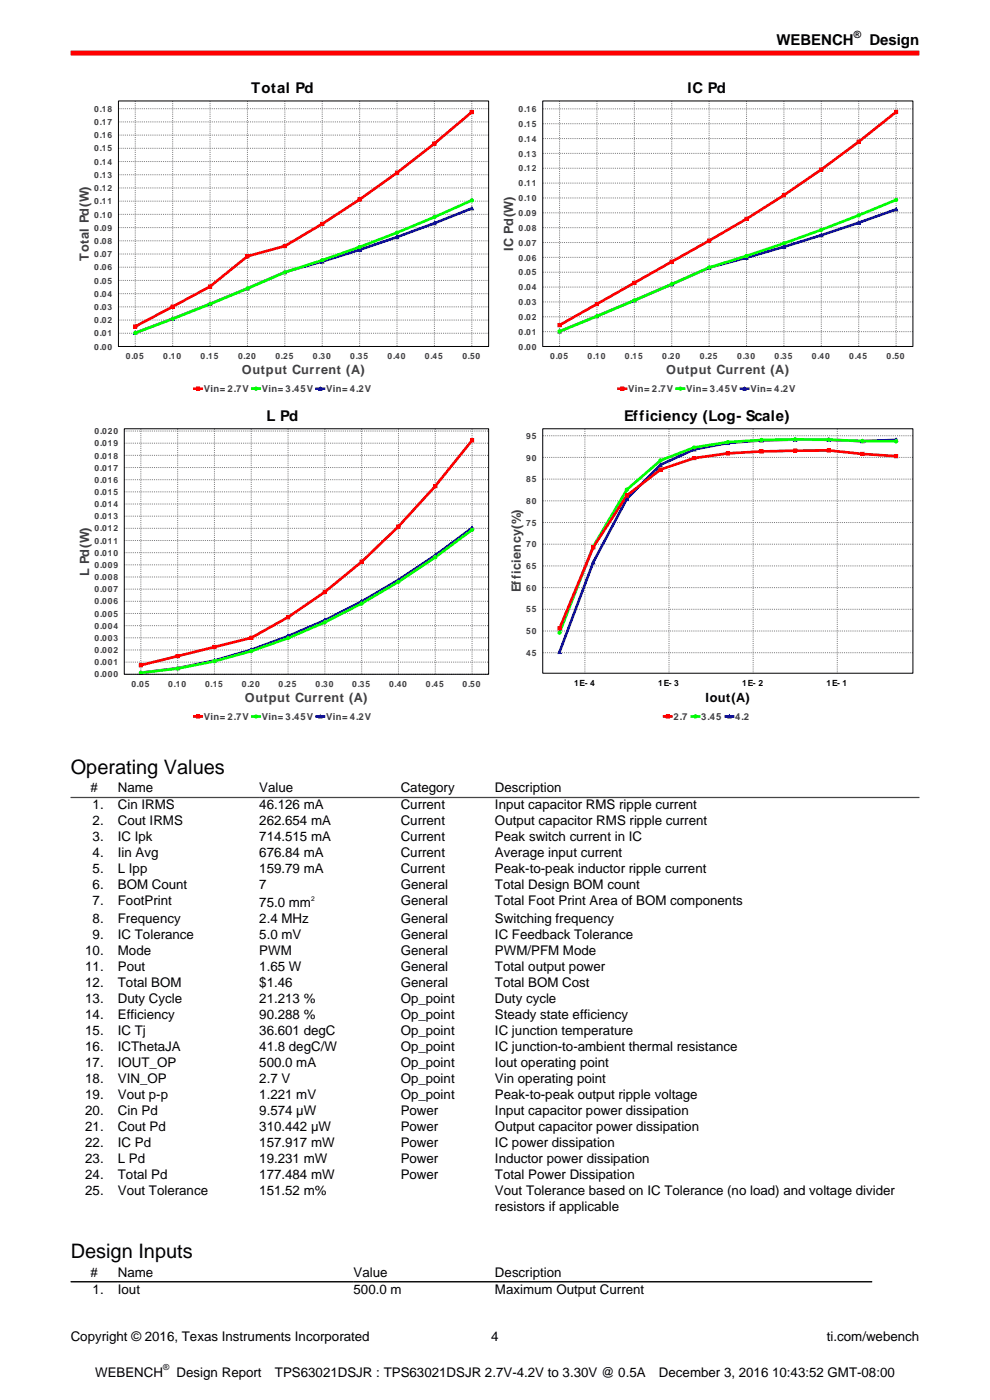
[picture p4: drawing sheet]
<svg xmlns="http://www.w3.org/2000/svg" width="210mm" height="297mm" viewBox="0 0 210 297" stroke-linecap="round" stroke-linejoin="round" font-family="sans-serif">
<path d="M15 11.3h180" fill="none" stroke="#f00" stroke-width="1.1" stroke-linecap="butt"/>
<g fill="#fff">
<path d="M15 16.6h90v67.5h-90z"/>
<path d="M40.9 80.9h38.2v3.1h-38.2z"/>
</g>
<path d="M41.2 82.5h1.6" fill="none" stroke="#f00" stroke-width=".56"/>
<path d="M41.7 82.1h.6v.7h-.6z" fill="#f00"/>
<path d="M41.7 82.1h.6v.7h-.6z" fill="none" stroke="#f00" stroke-width=".21"/>
<path d="M53.5 82.5h1.6" fill="none" stroke="#0f0" stroke-width=".56"/>
<circle cx="54.3" cy="82.5" r=".34" fill="#0f0"/>
<circle cx="54.3" cy="82.5" r=".34" fill="none" stroke="#0f0" stroke-width=".21"/>
<path d="M67.2 82.5h1.5" fill="none" stroke="#00f" stroke-width=".56"/>
<path d="M67.9 82.1l.4 .7h-.7z" fill="#00f"/>
<path d="M67.9 82.1l.4 .7h-.7z" fill="none" stroke="#00f" stroke-width=".21"/>
<path d="M25.1 21.4h78.5v52.1h-78.5z" fill="#fff"/>
<g fill="none" stroke="#808080" stroke-width=".21" stroke-dasharray=".2 .2" stroke-linecap="butt">
<path d="M25.1 39.9h78.5M25.1 37.1h78.5M25.1 34.3h78.5M25.1 31.5h78.5M25.1 28.7h78.5M25.1 25.9h78.5M25.1 23.1h78.5M28.7 21.4v52.1M36.6 21.4v52.1M44.6 21.4v52.1M52.5 21.4v52.1M60.4 21.4v52.1"/>
<path d="M68.4 21.4v52.1M76.3 21.4v52.1M84.2 21.4v52.1M92.1 21.4v52.1M100.1 21.4v52.1M25.1 59.5h78.5M25.1 56.7h78.5M25.1 53.9h78.5M25.1 51.1h78.5M25.1 48.3h78.5M25.1 45.5h78.5M25.1 42.7h78.5"/>
<path d="M25.1 73.5h78.5M25.1 70.7h78.5M25.1 67.9h78.5M25.1 65.1h78.5M25.1 62.3h78.5"/>
</g>
<path d="M100.1 44.2a331.9 331.9 0 0 1-39.7 13.5 527.7 527.7 0 0 1-31.7 12.9" fill="none" stroke="#00f" stroke-width=".56"/>
<path d="M100.1 42.5a314.6 314.6 0 0 1-39.7 15.3 522.2 522.2 0 0 1-31.7 12.8" fill="none" stroke="#0f0" stroke-width=".56"/>
<path d="M100.1 23.8a237.1 237.1 0 0 1-39.7 28.4l-7.9 2.2-7.9 6.4-15.9 8.5" fill="none" stroke="#f00" stroke-width=".56"/>
<path d="M28.7 70.3l.3 .7h-.6z" fill="#00f"/>
<path d="M28.7 70.3l.3 .7h-.6z" fill="none" stroke="#00f" stroke-width=".21"/>
<path d="M36.6 67.3l.4 .7h-.7z" fill="#00f"/>
<path d="M36.6 67.3l.4 .7h-.7z" fill="none" stroke="#00f" stroke-width=".21"/>
<path d="M44.6 64.1l.3 .7h-.7z" fill="#00f"/>
<path d="M44.6 64.1l.3 .7h-.7z" fill="none" stroke="#00f" stroke-width=".21"/>
<path d="M52.5 60.8l.3 .7h-.6z" fill="#00f"/>
<path d="M52.5 60.8l.3 .7h-.6z" fill="none" stroke="#00f" stroke-width=".21"/>
<path d="M60.4 57.4l.4 .7h-.7z" fill="#00f"/>
<path d="M60.4 57.4l.4 .7h-.7z" fill="none" stroke="#00f" stroke-width=".21"/>
<path d="M68.4 55.1l.3 .7h-.7z" fill="#00f"/>
<path d="M68.4 55.1l.3 .7h-.7z" fill="none" stroke="#00f" stroke-width=".21"/>
<path d="M76.3 52.7l.3 .6h-.7z" fill="#00f"/>
<path d="M76.3 52.7l.3 .6h-.7z" fill="none" stroke="#00f" stroke-width=".21"/>
<path d="M84.2 50l.4 .6h-.7z" fill="#00f"/>
<path d="M84.2 50l.4 .6h-.7z" fill="none" stroke="#00f" stroke-width=".21"/>
<path d="M92.1 47l.4 .7h-.7z" fill="#00f"/>
<path d="M92.1 47l.4 .7h-.7z" fill="none" stroke="#00f" stroke-width=".21"/>
<path d="M100.1 43.9l.3 .6h-.7z" fill="#00f"/>
<path d="M100.1 43.9l.3 .6h-.7z" fill="none" stroke="#00f" stroke-width=".21"/>
<circle cx="28.7" cy="70.6" r=".34" fill="#0f0"/>
<circle cx="28.7" cy="70.6" r=".34" fill="none" stroke="#0f0" stroke-width=".21"/>
<circle cx="36.6" cy="67.6" r=".34" fill="#0f0"/>
<circle cx="36.6" cy="67.6" r=".34" fill="none" stroke="#0f0" stroke-width=".21"/>
<circle cx="44.6" cy="64.5" r=".34" fill="#0f0"/>
<circle cx="44.6" cy="64.5" r=".34" fill="none" stroke="#0f0" stroke-width=".21"/>
<circle cx="52.5" cy="61.2" r=".34" fill="#0f0"/>
<circle cx="52.5" cy="61.2" r=".34" fill="none" stroke="#0f0" stroke-width=".21"/>
<circle cx="60.4" cy="57.8" r=".34" fill="#0f0"/>
<circle cx="60.4" cy="57.8" r=".34" fill="none" stroke="#0f0" stroke-width=".21"/>
<circle cx="68.4" cy="55.2" r=".34" fill="#0f0"/>
<circle cx="68.4" cy="55.2" r=".34" fill="none" stroke="#0f0" stroke-width=".21"/>
<circle cx="76.3" cy="52.4" r=".34" fill="#0f0"/>
<circle cx="76.3" cy="52.4" r=".34" fill="none" stroke="#0f0" stroke-width=".21"/>
<circle cx="84.2" cy="49.4" r=".34" fill="#0f0"/>
<circle cx="84.2" cy="49.4" r=".34" fill="none" stroke="#0f0" stroke-width=".21"/>
<circle cx="92.1" cy="46.1" r=".34" fill="#0f0"/>
<circle cx="92.1" cy="46.1" r=".34" fill="none" stroke="#0f0" stroke-width=".21"/>
<circle cx="100.1" cy="42.5" r=".34" fill="#0f0"/>
<circle cx="100.1" cy="42.5" r=".34" fill="none" stroke="#0f0" stroke-width=".21"/>
<path d="M28.4 68.9h.6v.7h-.6z" fill="#f00"/>
<path d="M28.4 68.9h.6v.7h-.6z" fill="none" stroke="#f00" stroke-width=".21"/>
<path d="M36.3 64.7h.7v.7h-.7z" fill="#f00"/>
<path d="M36.3 64.7h.7v.7h-.7z" fill="none" stroke="#f00" stroke-width=".21"/>
<path d="M44.2 60.4h.7v.7h-.7z" fill="#f00"/>
<path d="M44.2 60.4h.7v.7h-.7z" fill="none" stroke="#f00" stroke-width=".21"/>
<path d="M52.2 54h.6v.7h-.6z" fill="#f00"/>
<path d="M52.2 54h.6v.7h-.6z" fill="none" stroke="#f00" stroke-width=".21"/>
<path d="M60.1 51.9h.7v.6h-.7z" fill="#f00"/>
<path d="M60.1 51.9h.7v.6h-.7z" fill="none" stroke="#f00" stroke-width=".21"/>
<path d="M68 47.2h.7v.6h-.7z" fill="#f00"/>
<path d="M68 47.2h.7v.6h-.7z" fill="none" stroke="#f00" stroke-width=".21"/>
<path d="M75.9 42h.7v.7h-.7z" fill="#f00"/>
<path d="M75.9 42h.7v.7h-.7z" fill="none" stroke="#f00" stroke-width=".21"/>
<path d="M83.9 36.3h.7v.7h-.7z" fill="#f00"/>
<path d="M83.9 36.3h.7v.7h-.7z" fill="none" stroke="#f00" stroke-width=".21"/>
<path d="M91.8 30.1h.7v.7h-.7z" fill="#f00"/>
<path d="M91.8 30.1h.7v.7h-.7z" fill="none" stroke="#f00" stroke-width=".21"/>
<path d="M99.7 23.4h.7v.7h-.7z" fill="#f00"/>
<path d="M99.7 23.4h.7v.7h-.7z" fill="none" stroke="#f00" stroke-width=".21"/>
<path d="M25.1 21.4h78.5v52.1h-78.5z" fill="none" stroke="#000" stroke-width=".21"/>
<g fill="#fff">
<path d="M105 16.6h90v67.5h-90z"/>
<path d="M130.9 80.9h38.2v3.1h-38.2z"/>
</g>
<path d="M131.2 82.5h1.6" fill="none" stroke="#f00" stroke-width=".56"/>
<path d="M131.7 82.1h.6v.7h-.6z" fill="#f00"/>
<path d="M131.7 82.1h.6v.7h-.6z" fill="none" stroke="#f00" stroke-width=".21"/>
<path d="M143.5 82.5h1.6" fill="none" stroke="#0f0" stroke-width=".56"/>
<circle cx="144.3" cy="82.5" r=".34" fill="#0f0"/>
<circle cx="144.3" cy="82.5" r=".34" fill="none" stroke="#0f0" stroke-width=".21"/>
<path d="M157.2 82.5h1.5" fill="none" stroke="#00f" stroke-width=".56"/>
<path d="M157.9 82.1l.4 .7h-.7z" fill="#00f"/>
<path d="M157.9 82.1l.4 .7h-.7z" fill="none" stroke="#00f" stroke-width=".21"/>
<path d="M115.1 21.4h78.5v52.1h-78.5z" fill="#fff"/>
<g fill="none" stroke="#808080" stroke-width=".21" stroke-dasharray=".2 .2" stroke-linecap="butt">
<path d="M115.1 38.8h78.5M115.1 35.7h78.5M115.1 32.5h78.5M115.1 29.4h78.5M115.1 26.2h78.5M115.1 23.1h78.5M118.7 21.4v52.1M126.6 21.4v52.1M134.6 21.4v52.1M142.5 21.4v52.1M150.4 21.4v52.1M158.4 21.4v52.1"/>
<path d="M166.3 21.4v52.1M174.2 21.4v52.1M182.1 21.4v52.1M190.1 21.4v52.1M115.1 57.8h78.5M115.1 54.6h78.5M115.1 51.4h78.5M115.1 48.3h78.5M115.1 45.1h78.5M115.1 42h78.5M115.1 73.5h78.5M115.1 70.4h78.5"/>
<path d="M115.1 67.2h78.5M115.1 64.1h78.5M115.1 60.9h78.5"/>
</g>
<path d="M190.1 44.4a411.4 411.4 0 0 1-39.7 12.4 876 876 0 0 1-31.7 13.5" fill="none" stroke="#00f" stroke-width=".56"/>
<path d="M190.1 42.4a372.8 372.8 0 0 1-39.7 14.4 805.4 805.4 0 0 1-31.7 13.5" fill="none" stroke="#0f0" stroke-width=".56"/>
<path d="M190.1 23.7a266 266 0 0 1-39.7 27.4l-31.7 17.9" fill="none" stroke="#f00" stroke-width=".56"/>
<path d="M118.7 70l.3 .6h-.6z" fill="#00f"/>
<path d="M118.7 70l.3 .6h-.6z" fill="none" stroke="#00f" stroke-width=".21"/>
<path d="M126.6 66.7l.4 .7h-.7z" fill="#00f"/>
<path d="M126.6 66.7l.4 .7h-.7z" fill="none" stroke="#00f" stroke-width=".21"/>
<path d="M134.6 63.4l.3 .7h-.7z" fill="#00f"/>
<path d="M134.6 63.4l.3 .7h-.7z" fill="none" stroke="#00f" stroke-width=".21"/>
<path d="M142.5 60l.3 .6h-.6z" fill="#00f"/>
<path d="M142.5 60l.3 .6h-.6z" fill="none" stroke="#00f" stroke-width=".21"/>
<path d="M150.4 56.4l.4 .7h-.7z" fill="#00f"/>
<path d="M150.4 56.4l.4 .7h-.7z" fill="none" stroke="#00f" stroke-width=".21"/>
<path d="M158.4 54.3l.3 .7h-.7z" fill="#00f"/>
<path d="M158.4 54.3l.3 .7h-.7z" fill="none" stroke="#00f" stroke-width=".21"/>
<path d="M166.3 52l.3 .7h-.7z" fill="#00f"/>
<path d="M166.3 52l.3 .7h-.7z" fill="none" stroke="#00f" stroke-width=".21"/>
<path d="M174.2 49.6l.4 .6h-.7z" fill="#00f"/>
<path d="M174.2 49.6l.4 .6h-.7z" fill="none" stroke="#00f" stroke-width=".21"/>
<path d="M182.1 46.9l.4 .7h-.7z" fill="#00f"/>
<path d="M182.1 46.9l.4 .7h-.7z" fill="none" stroke="#00f" stroke-width=".21"/>
<path d="M190.1 44.1l.3 .7h-.7z" fill="#00f"/>
<path d="M190.1 44.1l.3 .7h-.7z" fill="none" stroke="#00f" stroke-width=".21"/>
<circle cx="118.7" cy="70.3" r=".34" fill="#0f0"/>
<circle cx="118.7" cy="70.3" r=".34" fill="none" stroke="#0f0" stroke-width=".21"/>
<circle cx="126.6" cy="67.1" r=".34" fill="#0f0"/>
<circle cx="126.6" cy="67.1" r=".34" fill="none" stroke="#0f0" stroke-width=".21"/>
<circle cx="134.6" cy="63.7" r=".34" fill="#0f0"/>
<circle cx="134.6" cy="63.7" r=".34" fill="none" stroke="#0f0" stroke-width=".21"/>
<circle cx="142.5" cy="60.3" r=".34" fill="#0f0"/>
<circle cx="142.5" cy="60.3" r=".34" fill="none" stroke="#0f0" stroke-width=".21"/>
<circle cx="150.4" cy="56.8" r=".34" fill="#0f0"/>
<circle cx="150.4" cy="56.8" r=".34" fill="none" stroke="#0f0" stroke-width=".21"/>
<circle cx="158.4" cy="54.3" r=".34" fill="#0f0"/>
<circle cx="158.4" cy="54.3" r=".34" fill="none" stroke="#0f0" stroke-width=".21"/>
<circle cx="166.3" cy="51.6" r=".34" fill="#0f0"/>
<circle cx="166.3" cy="51.6" r=".34" fill="none" stroke="#0f0" stroke-width=".21"/>
<circle cx="174.2" cy="48.8" r=".34" fill="#0f0"/>
<circle cx="174.2" cy="48.8" r=".34" fill="none" stroke="#0f0" stroke-width=".21"/>
<circle cx="182.1" cy="45.7" r=".34" fill="#0f0"/>
<circle cx="182.1" cy="45.7" r=".34" fill="none" stroke="#0f0" stroke-width=".21"/>
<circle cx="190.1" cy="42.4" r=".34" fill="#0f0"/>
<circle cx="190.1" cy="42.4" r=".34" fill="none" stroke="#0f0" stroke-width=".21"/>
<path d="M118.4 68.6h.6v.7h-.6z" fill="#f00"/>
<path d="M118.4 68.6h.6v.7h-.6z" fill="none" stroke="#f00" stroke-width=".21"/>
<path d="M126.3 64.2h.7v.6h-.7z" fill="#f00"/>
<path d="M126.3 64.2h.7v.6h-.7z" fill="none" stroke="#f00" stroke-width=".21"/>
<path d="M134.2 59.7h.7v.6h-.7z" fill="#f00"/>
<path d="M134.2 59.7h.7v.6h-.7z" fill="none" stroke="#f00" stroke-width=".21"/>
<path d="M142.2 55.2h.6v.7h-.6z" fill="#f00"/>
<path d="M142.2 55.2h.6v.7h-.6z" fill="none" stroke="#f00" stroke-width=".21"/>
<path d="M150.1 50.7h.7v.7h-.7z" fill="#f00"/>
<path d="M150.1 50.7h.7v.7h-.7z" fill="none" stroke="#f00" stroke-width=".21"/>
<path d="M158 46.1h.7v.7h-.7z" fill="#f00"/>
<path d="M158 46.1h.7v.7h-.7z" fill="none" stroke="#f00" stroke-width=".21"/>
<path d="M165.9 41.1h.7v.6h-.7z" fill="#f00"/>
<path d="M165.9 41.1h.7v.6h-.7z" fill="none" stroke="#f00" stroke-width=".21"/>
<path d="M173.9 35.6h.7v.7h-.7z" fill="#f00"/>
<path d="M173.9 35.6h.7v.7h-.7z" fill="none" stroke="#f00" stroke-width=".21"/>
<path d="M181.8 29.7h.7v.7h-.7z" fill="#f00"/>
<path d="M181.8 29.7h.7v.7h-.7z" fill="none" stroke="#f00" stroke-width=".21"/>
<path d="M189.7 23.4h.7v.7h-.7z" fill="#f00"/>
<path d="M189.7 23.4h.7v.7h-.7z" fill="none" stroke="#f00" stroke-width=".21"/>
<path d="M115.1 21.4h78.5v52.1h-78.5z" fill="none" stroke="#000" stroke-width=".21"/>
<g fill="#fff">
<path d="M15 86.1h90v67.5h-90z"/>
<path d="M40.9 150.5h38.2v3h-38.2z"/>
</g>
<path d="M41.2 152h1.6" fill="none" stroke="#f00" stroke-width=".56"/>
<path d="M41.7 151.7h.6v.6h-.6z" fill="#f00"/>
<path d="M41.7 151.7h.6v.6h-.6z" fill="none" stroke="#f00" stroke-width=".21"/>
<path d="M53.5 152h1.6" fill="none" stroke="#0f0" stroke-width=".56"/>
<circle cx="54.3" cy="152" r=".34" fill="#0f0"/>
<circle cx="54.3" cy="152" r=".34" fill="none" stroke="#0f0" stroke-width=".21"/>
<path d="M67.2 152h1.5" fill="none" stroke="#00f" stroke-width=".56"/>
<path d="M67.9 151.7l.4 .6h-.7z" fill="#00f"/>
<path d="M67.9 151.7l.4 .6h-.7z" fill="none" stroke="#00f" stroke-width=".21"/>
<path d="M26.4 91h77.2v52h-77.2z" fill="#fff"/>
<g fill="none" stroke="#808080" stroke-width=".21" stroke-dasharray=".2 .2" stroke-linecap="butt">
<path d="M26.4 99.2h77.2M26.4 96.6h77.2M26.4 94h77.2M26.4 91.4h77.2M29.9 91v52M37.7 91v52M45.5 91v52M53.3 91v52M61.1 91v52M68.9 91v52M76.7 91v52M84.5 91v52"/>
<path d="M92.3 91v52M100.1 91v52M26.4 119.8h77.2M26.4 117.2h77.2M26.4 114.7h77.2M26.4 112.1h77.2M26.4 109.5h77.2M26.4 106.9h77.2M26.4 104.3h77.2M26.4 101.8h77.2M26.4 137.9h77.2M26.4 135.3h77.2"/>
<path d="M26.4 132.7h77.2M26.4 130.1h77.2M26.4 127.6h77.2M26.4 125h77.2M26.4 122.4h77.2M26.4 143h77.2M26.4 140.5h77.2"/>
</g>
<path d="M100.1 112a149.7 149.7 0 0 1-54.6 28.1l-7.8 1.6-7.8 1" fill="none" stroke="#00f" stroke-width=".56"/>
<path d="M100.1 112.4a148.6 148.6 0 0 1-46.8 25.7l-7.8 2.2-7.8 1.5-7.8 .9" fill="none" stroke="#0f0" stroke-width=".56"/>
<path d="M100.1 93.4a164.2 164.2 0 0 1-31.2 32.2l-7.8 5.3-7.8 4.4-23.4 5.8" fill="none" stroke="#f00" stroke-width=".56"/>
<path d="M29.9 142.4l.3 .7h-.7z" fill="#00f"/>
<path d="M29.9 142.4l.3 .7h-.7z" fill="none" stroke="#00f" stroke-width=".21"/>
<path d="M37.7 141.4l.3 .7h-.7z" fill="#00f"/>
<path d="M37.7 141.4l.3 .7h-.7z" fill="none" stroke="#00f" stroke-width=".21"/>
<path d="M45.5 139.8l.3 .7h-.6z" fill="#00f"/>
<path d="M45.5 139.8l.3 .7h-.6z" fill="none" stroke="#00f" stroke-width=".21"/>
<path d="M53.3 137.5l.3 .7h-.6z" fill="#00f"/>
<path d="M53.3 137.5l.3 .7h-.6z" fill="none" stroke="#00f" stroke-width=".21"/>
<path d="M61.1 134.6l.3 .7h-.6z" fill="#00f"/>
<path d="M61.1 134.6l.3 .7h-.6z" fill="none" stroke="#00f" stroke-width=".21"/>
<path d="M68.9 131.2l.3 .7h-.6z" fill="#00f"/>
<path d="M68.9 131.2l.3 .7h-.6z" fill="none" stroke="#00f" stroke-width=".21"/>
<path d="M76.7 127.3l.4 .6h-.7z" fill="#00f"/>
<path d="M76.7 127.3l.4 .6h-.7z" fill="none" stroke="#00f" stroke-width=".21"/>
<path d="M84.5 122.7l.4 .6h-.7z" fill="#00f"/>
<path d="M84.5 122.7l.4 .6h-.7z" fill="none" stroke="#00f" stroke-width=".21"/>
<path d="M92.3 117.5l.4 .6h-.7z" fill="#00f"/>
<path d="M92.3 117.5l.4 .6h-.7z" fill="none" stroke="#00f" stroke-width=".21"/>
<path d="M100.1 111.7l.4 .6h-.7z" fill="#00f"/>
<path d="M100.1 111.7l.4 .6h-.7z" fill="none" stroke="#00f" stroke-width=".21"/>
<circle cx="29.9" cy="142.7" r=".34" fill="#0f0"/>
<circle cx="29.9" cy="142.7" r=".34" fill="none" stroke="#0f0" stroke-width=".21"/>
<circle cx="37.7" cy="141.8" r=".34" fill="#0f0"/>
<circle cx="37.7" cy="141.8" r=".34" fill="none" stroke="#0f0" stroke-width=".21"/>
<circle cx="45.5" cy="140.3" r=".34" fill="#0f0"/>
<circle cx="45.5" cy="140.3" r=".34" fill="none" stroke="#0f0" stroke-width=".21"/>
<circle cx="53.3" cy="138.1" r=".34" fill="#0f0"/>
<circle cx="53.3" cy="138.1" r=".34" fill="none" stroke="#0f0" stroke-width=".21"/>
<circle cx="61.1" cy="135.4" r=".34" fill="#0f0"/>
<circle cx="61.1" cy="135.4" r=".34" fill="none" stroke="#0f0" stroke-width=".21"/>
<circle cx="68.9" cy="132" r=".34" fill="#0f0"/>
<circle cx="68.9" cy="132" r=".34" fill="none" stroke="#0f0" stroke-width=".21"/>
<circle cx="76.7" cy="128" r=".34" fill="#0f0"/>
<circle cx="76.7" cy="128" r=".34" fill="none" stroke="#0f0" stroke-width=".21"/>
<circle cx="84.5" cy="123.4" r=".34" fill="#0f0"/>
<circle cx="84.5" cy="123.4" r=".34" fill="none" stroke="#0f0" stroke-width=".21"/>
<circle cx="92.3" cy="118.2" r=".34" fill="#0f0"/>
<circle cx="92.3" cy="118.2" r=".34" fill="none" stroke="#0f0" stroke-width=".21"/>
<circle cx="100.1" cy="112.4" r=".34" fill="#0f0"/>
<circle cx="100.1" cy="112.4" r=".34" fill="none" stroke="#0f0" stroke-width=".21"/>
<path d="M29.5 140.8h.7v.7h-.7z" fill="#f00"/>
<path d="M29.5 140.8h.7v.7h-.7z" fill="none" stroke="#f00" stroke-width=".21"/>
<path d="M37.3 138.9h.7v.6h-.7z" fill="#f00"/>
<path d="M37.3 138.9h.7v.6h-.7z" fill="none" stroke="#f00" stroke-width=".21"/>
<path d="M45.2 136.9h.6v.7h-.6z" fill="#f00"/>
<path d="M45.2 136.9h.6v.7h-.6z" fill="none" stroke="#f00" stroke-width=".21"/>
<path d="M53 135h.6v.7h-.6z" fill="#f00"/>
<path d="M53 135h.6v.7h-.6z" fill="none" stroke="#f00" stroke-width=".21"/>
<path d="M60.8 130.6h.6v.7h-.6z" fill="#f00"/>
<path d="M60.8 130.6h.6v.7h-.6z" fill="none" stroke="#f00" stroke-width=".21"/>
<path d="M68.6 125.2h.6v.7h-.6z" fill="#f00"/>
<path d="M68.6 125.2h.6v.7h-.6z" fill="none" stroke="#f00" stroke-width=".21"/>
<path d="M76.4 118.8h.7v.7h-.7z" fill="#f00"/>
<path d="M76.4 118.8h.7v.7h-.7z" fill="none" stroke="#f00" stroke-width=".21"/>
<path d="M84.2 111.4h.7v.6h-.7z" fill="#f00"/>
<path d="M84.2 111.4h.7v.6h-.7z" fill="none" stroke="#f00" stroke-width=".21"/>
<path d="M92 102.8h.7v.7h-.7z" fill="#f00"/>
<path d="M92 102.8h.7v.7h-.7z" fill="none" stroke="#f00" stroke-width=".21"/>
<path d="M99.8 93.1h.7v.7h-.7z" fill="#f00"/>
<path d="M99.8 93.1h.7v.7h-.7z" fill="none" stroke="#f00" stroke-width=".21"/>
<path d="M26.4 91h77.2v52h-77.2z" fill="none" stroke="#000" stroke-width=".21"/>
<g fill="#fff">
<path d="M105 86.1h90v67.5h-90z"/>
<path d="M140.5 150.5h19v3h-19z"/>
</g>
<path d="M140.9 152h1.5" fill="none" stroke="#f00" stroke-width=".56"/>
<path d="M141.3 151.7h.7v.6h-.7z" fill="#f00"/>
<path d="M141.3 151.7h.7v.6h-.7z" fill="none" stroke="#f00" stroke-width=".21"/>
<path d="M146.7 152h1.6" fill="none" stroke="#0f0" stroke-width=".56"/>
<circle cx="147.5" cy="152" r=".34" fill="#0f0"/>
<circle cx="147.5" cy="152" r=".34" fill="none" stroke="#0f0" stroke-width=".21"/>
<path d="M153.9 152h1.6" fill="none" stroke="#00f" stroke-width=".56"/>
<path d="M154.7 151.7l.4 .6h-.7z" fill="#00f"/>
<path d="M154.7 151.7l.4 .6h-.7z" fill="none" stroke="#00f" stroke-width=".21"/>
<path d="M115.1 91h78.5v51.8h-78.5z" fill="#fff"/>
<g fill="none" stroke="#808080" stroke-width=".21" stroke-dasharray=".2 .2" stroke-linecap="butt">
<path d="M115.1 97h78.5M115.1 92.4h78.5M124.1 91v51.8M141.9 91v51.8M159.8 91v51.8M177.6 91v51.8M115.1 115.5h78.5M115.1 110.9h78.5M115.1 106.2h78.5M115.1 101.6h78.5M115.1 138.5h78.5M115.1 133.9h78.5"/>
<path d="M115.1 129.3h78.5M115.1 124.7h78.5M115.1 120.1h78.5"/>
</g>
<path d="M190.1 93.3l-7.2 .3a196.5 196.5 0 0 0-28.5 .4l-7.2 1.3-7.1 3.3-7.1 7.2-7.2 13.5-7.1 19" fill="none" stroke="#00f" stroke-width=".56"/>
<path d="M190.1 93.6h-7.2a218.4 218.4 0 0 0-28.5 .2l-7.2 1.1-7.1 2.8-7.1 6.2-7.2 12.1-7.1 18.2" fill="none" stroke="#0f0" stroke-width=".56"/>
<path d="M190.1 96.8l-7.2-.5-7.1-.7-14.3 .2-7.1 .4-7.2 1-7.1 2.4-7.1 5.5-7.2 11-7.1 17.2" fill="none" stroke="#f00" stroke-width=".56"/>
<path d="M118.7 138l.3 .6h-.6z" fill="#00f"/>
<path d="M118.7 138l.3 .6h-.6z" fill="none" stroke="#00f" stroke-width=".21"/>
<path d="M125.8 119l.4 .6h-.7z" fill="#00f"/>
<path d="M125.8 119l.4 .6h-.7z" fill="none" stroke="#00f" stroke-width=".21"/>
<path d="M133 105.5l.3 .6h-.7z" fill="#00f"/>
<path d="M133 105.5l.3 .6h-.7z" fill="none" stroke="#00f" stroke-width=".21"/>
<path d="M140.1 98.3l.3 .6h-.6z" fill="#00f"/>
<path d="M140.1 98.3l.3 .6h-.6z" fill="none" stroke="#00f" stroke-width=".21"/>
<path d="M147.2 95l.4 .7h-.7z" fill="#00f"/>
<path d="M147.2 95l.4 .7h-.7z" fill="none" stroke="#00f" stroke-width=".21"/>
<path d="M154.4 93.6l.3 .7h-.7z" fill="#00f"/>
<path d="M154.4 93.6l.3 .7h-.7z" fill="none" stroke="#00f" stroke-width=".21"/>
<path d="M161.5 93.1l.4 .7h-.7z" fill="#00f"/>
<path d="M161.5 93.1l.4 .7h-.7z" fill="none" stroke="#00f" stroke-width=".21"/>
<path d="M168.7 92.9l.3 .7h-.7z" fill="#00f"/>
<path d="M168.7 92.9l.3 .7h-.7z" fill="none" stroke="#00f" stroke-width=".21"/>
<path d="M175.8 93l.3 .6h-.6z" fill="#00f"/>
<path d="M175.8 93l.3 .6h-.6z" fill="none" stroke="#00f" stroke-width=".21"/>
<path d="M182.9 93.2l.4 .7h-.7z" fill="#00f"/>
<path d="M182.9 93.2l.4 .7h-.7z" fill="none" stroke="#00f" stroke-width=".21"/>
<path d="M190.1 93l.3 .7h-.7z" fill="#00f"/>
<path d="M190.1 93l.3 .7h-.7z" fill="none" stroke="#00f" stroke-width=".21"/>
<circle cx="118.7" cy="134.2" r=".34" fill="#0f0"/>
<circle cx="118.7" cy="134.2" r=".34" fill="none" stroke="#0f0" stroke-width=".21"/>
<circle cx="125.8" cy="116" r=".34" fill="#0f0"/>
<circle cx="125.8" cy="116" r=".34" fill="none" stroke="#0f0" stroke-width=".21"/>
<circle cx="133" cy="103.9" r=".34" fill="#0f0"/>
<circle cx="133" cy="103.9" r=".34" fill="none" stroke="#0f0" stroke-width=".21"/>
<circle cx="140.1" cy="97.7" r=".34" fill="#0f0"/>
<circle cx="140.1" cy="97.7" r=".34" fill="none" stroke="#0f0" stroke-width=".21"/>
<circle cx="147.2" cy="94.9" r=".34" fill="#0f0"/>
<circle cx="147.2" cy="94.9" r=".34" fill="none" stroke="#0f0" stroke-width=".21"/>
<circle cx="154.4" cy="93.8" r=".34" fill="#0f0"/>
<circle cx="154.4" cy="93.8" r=".34" fill="none" stroke="#0f0" stroke-width=".21"/>
<circle cx="161.5" cy="93.3" r=".34" fill="#0f0"/>
<circle cx="161.5" cy="93.3" r=".34" fill="none" stroke="#0f0" stroke-width=".21"/>
<circle cx="168.7" cy="93.2" r=".34" fill="#0f0"/>
<circle cx="168.7" cy="93.2" r=".34" fill="none" stroke="#0f0" stroke-width=".21"/>
<circle cx="175.8" cy="93.3" r=".34" fill="#0f0"/>
<circle cx="175.8" cy="93.3" r=".34" fill="none" stroke="#0f0" stroke-width=".21"/>
<circle cx="182.9" cy="93.6" r=".34" fill="#0f0"/>
<circle cx="182.9" cy="93.6" r=".34" fill="none" stroke="#0f0" stroke-width=".21"/>
<circle cx="190.1" cy="93.6" r=".34" fill="#0f0"/>
<circle cx="190.1" cy="93.6" r=".34" fill="none" stroke="#0f0" stroke-width=".21"/>
<path d="M118.4 133h.6v.6h-.6z" fill="#f00"/>
<path d="M118.4 133h.6v.6h-.6z" fill="none" stroke="#f00" stroke-width=".21"/>
<path d="M125.5 115.8h.7v.6h-.7z" fill="#f00"/>
<path d="M125.5 115.8h.7v.6h-.7z" fill="none" stroke="#f00" stroke-width=".21"/>
<path d="M132.6 104.8h.7v.7h-.7z" fill="#f00"/>
<path d="M132.6 104.8h.7v.7h-.7z" fill="none" stroke="#f00" stroke-width=".21"/>
<path d="M139.8 99.3h.6v.6h-.6z" fill="#f00"/>
<path d="M139.8 99.3h.6v.6h-.6z" fill="none" stroke="#f00" stroke-width=".21"/>
<path d="M146.9 96.8h.7v.7h-.7z" fill="#f00"/>
<path d="M146.9 96.8h.7v.7h-.7z" fill="none" stroke="#f00" stroke-width=".21"/>
<path d="M154 95.8h.7v.7h-.7z" fill="#f00"/>
<path d="M154 95.8h.7v.7h-.7z" fill="none" stroke="#f00" stroke-width=".21"/>
<path d="M161.2 95.4h.7v.7h-.7z" fill="#f00"/>
<path d="M161.2 95.4h.7v.7h-.7z" fill="none" stroke="#f00" stroke-width=".21"/>
<path d="M168.3 95.3h.7v.6h-.7z" fill="#f00"/>
<path d="M168.3 95.3h.7v.6h-.7z" fill="none" stroke="#f00" stroke-width=".21"/>
<path d="M175.5 95.2h.6v.7h-.6z" fill="#f00"/>
<path d="M175.5 95.2h.6v.7h-.6z" fill="none" stroke="#f00" stroke-width=".21"/>
<path d="M182.6 96h.7v.6h-.7z" fill="#f00"/>
<path d="M182.6 96h.7v.6h-.7z" fill="none" stroke="#f00" stroke-width=".21"/>
<path d="M189.7 96.4h.7v.7h-.7z" fill="#f00"/>
<path d="M189.7 96.4h.7v.7h-.7z" fill="none" stroke="#f00" stroke-width=".21"/>
<path d="M115.1 91h78.5v51.8h-78.5z" fill="none" stroke="#000" stroke-width=".21"/>
<path d="M15 169.2h180" fill="none" stroke="#444" stroke-width=".26"/>
<path d="M15 271.9h170" fill="none" stroke="#000" stroke-width=".26"/>
<g font-size="4.2">
<text x="15" y="164.2">Operating Values</text>
<text x="15" y="267">Design Inputs</text>
</g>
<g font-size="3.2">
<text x="164.7" y="9.6">WEBENCH</text>
<text x="184.4" y="9.6">Design</text>
</g>
<g font-size="3.1">
<text x="53.3" y="19.7">Total Pd</text>
<text x="145.8" y="19.7">IC Pd</text>
<text x="56.6" y="89.2">L Pd</text>
<text x="132.4" y="89.2">Efficiency (Log- Scale)</text>
</g>
<g font-size="2.8">
<text x="19.2" y="168.1">#</text>
<text x="19.6" y="171.7">1.</text>
<text x="25" y="168.1">Name</text>
<text x="25" y="171.7">Cin IRMS</text>
<text x="55" y="168.1">Value</text>
<text x="55" y="171.7">46.126 mA</text>
<text x="85" y="168.1">Category</text>
<text x="85" y="171.7">Current</text>
<text x="105" y="168.1">Description</text>
<text x="105" y="171.7">Input capacitor RMS ripple current</text>
<text x="19.6" y="175.1">2.</text>
<text x="19.6" y="178.5">3.</text>
<text x="25" y="175.1">Cout IRMS</text>
<text x="25" y="178.5">IC Ipk</text>
<text x="55" y="175.1">262.654 mA</text>
<text x="55" y="178.5">714.515 mA</text>
<text x="85" y="175.1">Current</text>
<text x="85" y="178.5">Current</text>
<text x="105" y="175.1">Output capacitor RMS ripple current</text>
<text x="105" y="178.5">Peak switch current in IC</text>
<text x="19.6" y="181.9">4.</text>
<text x="19.6" y="185.3">5.</text>
<text x="25" y="181.9">Iin Avg</text>
<text x="25" y="185.3">L Ipp</text>
<text x="55" y="181.9">676.84 mA</text>
<text x="55" y="185.3">159.79 mA</text>
<text x="85" y="181.9">Current</text>
<text x="85" y="185.3">Current</text>
<text x="105" y="181.9">Average input current</text>
<text x="105" y="185.3">Peak-to-peak inductor ripple current</text>
<text x="19.6" y="188.7">6.</text>
<text x="25" y="188.7">BOM Count</text>
<text x="55" y="188.7">7</text>
<text x="85" y="188.7">General</text>
<text x="105" y="188.7">Total Design BOM count</text>
<text x="19.6" y="192">7.</text>
<text x="19.6" y="195.9">8.</text>
<text x="25" y="192">FootPrint</text>
<text x="25" y="195.9">Frequency</text>
<text x="55" y="192.5">75.0 mm</text>
<text x="55" y="195.9">2.4 MHz</text>
<text x="85" y="192">General</text>
<text x="85" y="195.9">General</text>
<text x="105" y="192">Total Foot Print Area of BOM components</text>
<text x="105" y="195.9">Switching frequency</text>
<text x="18.1" y="202.7">10.</text>
<text x="19.6" y="199.3">9.</text>
<text x="25" y="199.3">IC Tolerance</text>
<text x="25" y="202.7">Mode</text>
<text x="55" y="199.3">5.0 mV</text>
<text x="55" y="202.7">PWM</text>
<text x="85" y="199.3">General</text>
<text x="85" y="202.7">General</text>
<text x="105" y="199.3">IC Feedback Tolerance</text>
<text x="105" y="202.7">PWM/PFM Mode</text>
<text x="18.1" y="206.1">11.</text>
<text x="18.1" y="209.4">12.</text>
<text x="25" y="206.1">Pout</text>
<text x="25" y="209.4">Total BOM</text>
<text x="55" y="206.1">1.65 W</text>
<text x="55" y="209.4">$1.46</text>
<text x="85" y="206.1">General</text>
<text x="85" y="209.4">General</text>
<text x="105" y="206.1">Total output power</text>
<text x="105" y="209.4">Total BOM Cost</text>
<text x="18.1" y="212.8">13.</text>
<text x="25" y="212.8">Duty Cycle</text>
<text x="55" y="212.8">21.213 %</text>
<text x="85" y="212.8">Op_point</text>
<text x="105" y="212.8">Duty cycle</text>
<text x="18.1" y="216.2">14.</text>
<text x="18.1" y="219.6">15.</text>
<text x="25" y="216.2">Efficiency</text>
<text x="25" y="219.6">IC Tj</text>
<text x="55" y="216.2">90.288 %</text>
<text x="55" y="219.6">36.601 degC</text>
<text x="85" y="216.2">Op_point</text>
<text x="85" y="219.6">Op_point</text>
<text x="105" y="216.2">Steady state efficiency</text>
<text x="105" y="219.6">IC junction temperature</text>
<text x="18.1" y="223">16.</text>
<text x="18.1" y="226.4">17.</text>
<text x="25" y="223">ICThetaJA</text>
<text x="25" y="226.4">IOUT_OP</text>
<text x="55" y="223">41.8 degC/W</text>
<text x="55" y="226.4">500.0 mA</text>
<text x="85" y="223">Op_point</text>
<text x="85" y="226.4">Op_point</text>
<text x="105" y="223">IC junction-to-ambient thermal resistance</text>
<text x="105" y="226.4">Iout operating point</text>
<text x="18.1" y="229.8">18.</text>
<text x="18.1" y="233.2">19.</text>
<text x="25" y="229.8">VIN_OP</text>
<text x="25" y="233.2">Vout p-p</text>
<text x="55" y="229.8">2.7 V</text>
<text x="55" y="233.2">1.221 mV</text>
<text x="85" y="229.8">Op_point</text>
<text x="85" y="233.2">Op_point</text>
<text x="105" y="229.8">Vin operating point</text>
<text x="105" y="233.2">Peak-to-peak output ripple voltage</text>
<text x="18.1" y="236.5">20.</text>
<text x="18.1" y="239.9">21.</text>
<text x="25" y="236.5">Cin Pd</text>
<text x="25" y="239.9">Cout Pd</text>
<text x="55" y="236.5">9.574 µW</text>
<text x="55" y="239.9">310.442 µW</text>
<text x="85" y="236.5">Power</text>
<text x="85" y="239.9">Power</text>
<text x="105" y="236.5">Input capacitor power dissipation</text>
<text x="105" y="239.9">Output capacitor power dissipation</text>
<text x="18.1" y="243.3">22.</text>
<text x="25" y="243.3">IC Pd</text>
<text x="55" y="243.3">157.917 mW</text>
<text x="85" y="243.3">Power</text>
<text x="105" y="243.3">IC power dissipation</text>
<text x="18.1" y="246.7">23.</text>
<text x="18.1" y="250.1">24.</text>
<text x="25" y="246.7">L Pd</text>
<text x="25" y="250.1">Total Pd</text>
<text x="55" y="246.7">19.231 mW</text>
<text x="55" y="250.1">177.484 mW</text>
<text x="85" y="246.7">Power</text>
<text x="85" y="250.1">Power</text>
<text x="105" y="246.7">Inductor power dissipation</text>
<text x="105" y="250.1">Total Power Dissipation</text>
<text x="18.1" y="253.5">25.</text>
<text x="25" y="253.5">Vout Tolerance</text>
<text x="55" y="253.5">151.52 m%</text>
<text x="105" y="253.5">Vout Tolerance based on IC Tolerance (no load) and voltage divider</text>
<text x="105" y="256.9">resistors if applicable</text>
<text x="19.2" y="270.8">#</text>
<text x="19.6" y="274.5">1.</text>
<text x="25" y="270.8">Name</text>
<text x="25" y="274.5">Iout</text>
<text x="75" y="270.8">Value</text>
<text x="75" y="274.5">500.0 m</text>
<text x="105" y="270.8">Description</text>
<text x="105" y="274.5">Maximum Output Current</text>
<text x="15" y="284.4">Copyright © 2016, Texas Instruments Incorporated</text>
<text x="104.2" y="284.4">4</text>
<text x="175.4" y="284.4">ti.com/webench</text>
<text x="20.2" y="292">WEBENCH</text>
<text x="37.5" y="292">Design Report</text>
<text x="58.3" y="292">TPS63021DSJR : TPS63021DSJR 2.7V-4.2V to 3.30V @ 0.5A</text>
<text x="139.8" y="292">December 3, 2016 10:43:52 GMT-08:00</text>
</g>
<g font-size="2.7" fill="#404040">
<text x="108.9" y="53.3" transform="rotate(-90 108.9 53.3)">IC Pd(W)</text>
<text x="18.9" y="55.4" transform="rotate(-90 18.9 55.4)">Total Pd(W)</text>
<text x="51.3" y="79.4">Output Current (A)</text>
<text x="141.3" y="79.4">Output Current (A)</text>
<text x="18.9" y="122.2" transform="rotate(-90 18.9 122.2)">L Pd(W)</text>
<text x="110.5" y="125.7" transform="rotate(-90 110.5 125.7)">Efficiency(%)</text>
<text x="51.9" y="149">Output Current (A)</text>
</g>
<text font-size="2.7" x="149.6" y="149">Iout(A)</text>
<text font-size="2.1" x="181.1" y="8">®</text>
<g font-size="2" fill="#404040">
<text x="43.2" y="83.2">Vin= 2.7V</text>
<text x="55.5" y="83.2">Vin= 3.45V</text>
<text x="69.2" y="83.2">Vin= 4.2V</text>
<text x="133.2" y="83.2">Vin= 2.7V</text>
<text x="145.5" y="83.2">Vin= 3.45V</text>
<text x="159.2" y="83.2">Vin= 4.2V</text>
<text x="43.2" y="152.7">Vin= 2.7V</text>
<text x="55.5" y="152.7">Vin= 3.45V</text>
<text x="69.2" y="152.7">Vin= 4.2V</text>
<text x="142.9" y="152.7">2.7</text>
<text x="148.8" y="152.7">3.45</text>
<text x="156" y="152.7">4.2</text>
</g>
<g font-size="1.8" fill="#404040">
<text x="20" y="23.7">0.18</text>
<text x="110" y="23.8">0.16</text>
<text x="20" y="29.3">0.16</text>
<text x="20" y="26.5">0.17</text>
<text x="110" y="26.9">0.15</text>
<text x="20" y="34.9">0.14</text>
<text x="20" y="32.1">0.15</text>
<text x="110" y="33.2">0.13</text>
<text x="110" y="30.1">0.14</text>
<text x="20" y="40.5">0.12</text>
<text x="20" y="37.7">0.13</text>
<text x="110" y="39.5">0.11</text>
<text x="110" y="36.4">0.12</text>
<text x="20" y="46.1">0.10</text>
<text x="20" y="43.3">0.11</text>
<text x="110" y="45.8">0.09</text>
<text x="110" y="42.7">0.10</text>
<text x="20" y="51.8">0.08</text>
<text x="20" y="48.9">0.09</text>
<text x="110" y="52.1">0.07</text>
<text x="110" y="49">0.08</text>
<text x="20" y="57.4">0.06</text>
<text x="20" y="54.6">0.07</text>
<text x="110" y="58.4">0.05</text>
<text x="110" y="55.3">0.06</text>
<text x="20" y="65.8">0.03</text>
<text x="20" y="63">0.04</text>
<text x="20" y="60.2">0.05</text>
<text x="110" y="64.7">0.03</text>
<text x="110" y="61.6">0.04</text>
<text x="20" y="71.4">0.01</text>
<text x="20" y="68.6">0.02</text>
<text x="110" y="71">0.01</text>
<text x="110" y="67.9">0.02</text>
<text x="20" y="74.2">0.00</text>
<text x="26.7" y="76.1">0.05</text>
<text x="34.6" y="76.1">0.10</text>
<text x="42.6" y="76.1">0.15</text>
<text x="50.5" y="76.1">0.20</text>
<text x="58.4" y="76.1">0.25</text>
<text x="66.3" y="76.1">0.30</text>
<text x="74.3" y="76.1">0.35</text>
<text x="82.2" y="76.1">0.40</text>
<text x="90.1" y="76.1">0.45</text>
<text x="98.1" y="76.1">0.50</text>
<text x="110" y="74.2">0.00</text>
<text x="116.7" y="76.1">0.05</text>
<text x="124.6" y="76.1">0.10</text>
<text x="132.6" y="76.1">0.15</text>
<text x="140.5" y="76.1">0.20</text>
<text x="148.4" y="76.1">0.25</text>
<text x="156.3" y="76.1">0.30</text>
<text x="164.3" y="76.1">0.35</text>
<text x="172.2" y="76.1">0.40</text>
<text x="180.1" y="76.1">0.45</text>
<text x="188.1" y="76.1">0.50</text>
<text x="20" y="94.7">0.019</text>
<text x="20" y="92.1">0.020</text>
<text x="111.6" y="93.1">95</text>
<text x="20" y="99.9">0.017</text>
<text x="20" y="97.3">0.018</text>
<text x="111.6" y="97.7">90</text>
<text x="20" y="107.6">0.014</text>
<text x="20" y="105">0.015</text>
<text x="20" y="102.4">0.016</text>
<text x="111.6" y="106.9">80</text>
<text x="111.6" y="102.3">85</text>
<text x="20" y="112.8">0.012</text>
<text x="20" y="110.2">0.013</text>
<text x="111.6" y="111.5">75</text>
<text x="20" y="117.9">0.010</text>
<text x="20" y="115.3">0.011</text>
<text x="111.6" y="116.1">70</text>
<text x="20" y="125.7">0.007</text>
<text x="20" y="123.1">0.008</text>
<text x="20" y="120.5">0.009</text>
<text x="111.6" y="125.3">60</text>
<text x="111.6" y="120.7">65</text>
<text x="20" y="130.8">0.005</text>
<text x="20" y="128.2">0.006</text>
<text x="111.6" y="129.9">55</text>
<text x="20" y="136">0.003</text>
<text x="20" y="133.4">0.004</text>
<text x="111.6" y="134.5">50</text>
<text x="20" y="143.7">0.000</text>
<text x="20" y="141.1">0.001</text>
<text x="20" y="138.6">0.002</text>
<text x="111.6" y="139.1">45</text>
<text x="27.9" y="145.7">0.05</text>
<text x="35.7" y="145.7">0.10</text>
<text x="43.5" y="145.7">0.15</text>
<text x="51.3" y="145.7">0.20</text>
<text x="59.1" y="145.7">0.25</text>
<text x="66.9" y="145.7">0.30</text>
<text x="74.7" y="145.7">0.35</text>
<text x="82.5" y="145.7">0.40</text>
<text x="90.3" y="145.7">0.45</text>
<text x="98.1" y="145.7">0.50</text>
</g>
<g font-size="1.8">
<text x="121.8" y="145.5">1E- 4</text>
<text x="139.6" y="145.5">1E- 3</text>
<text x="157.5" y="145.5">1E- 2</text>
<text x="175.3" y="145.5">1E- 1</text>
<text x="34.6" y="290.6">®</text>
</g>
<text font-size="1.4" x="66" y="191">2</text>
</svg>
